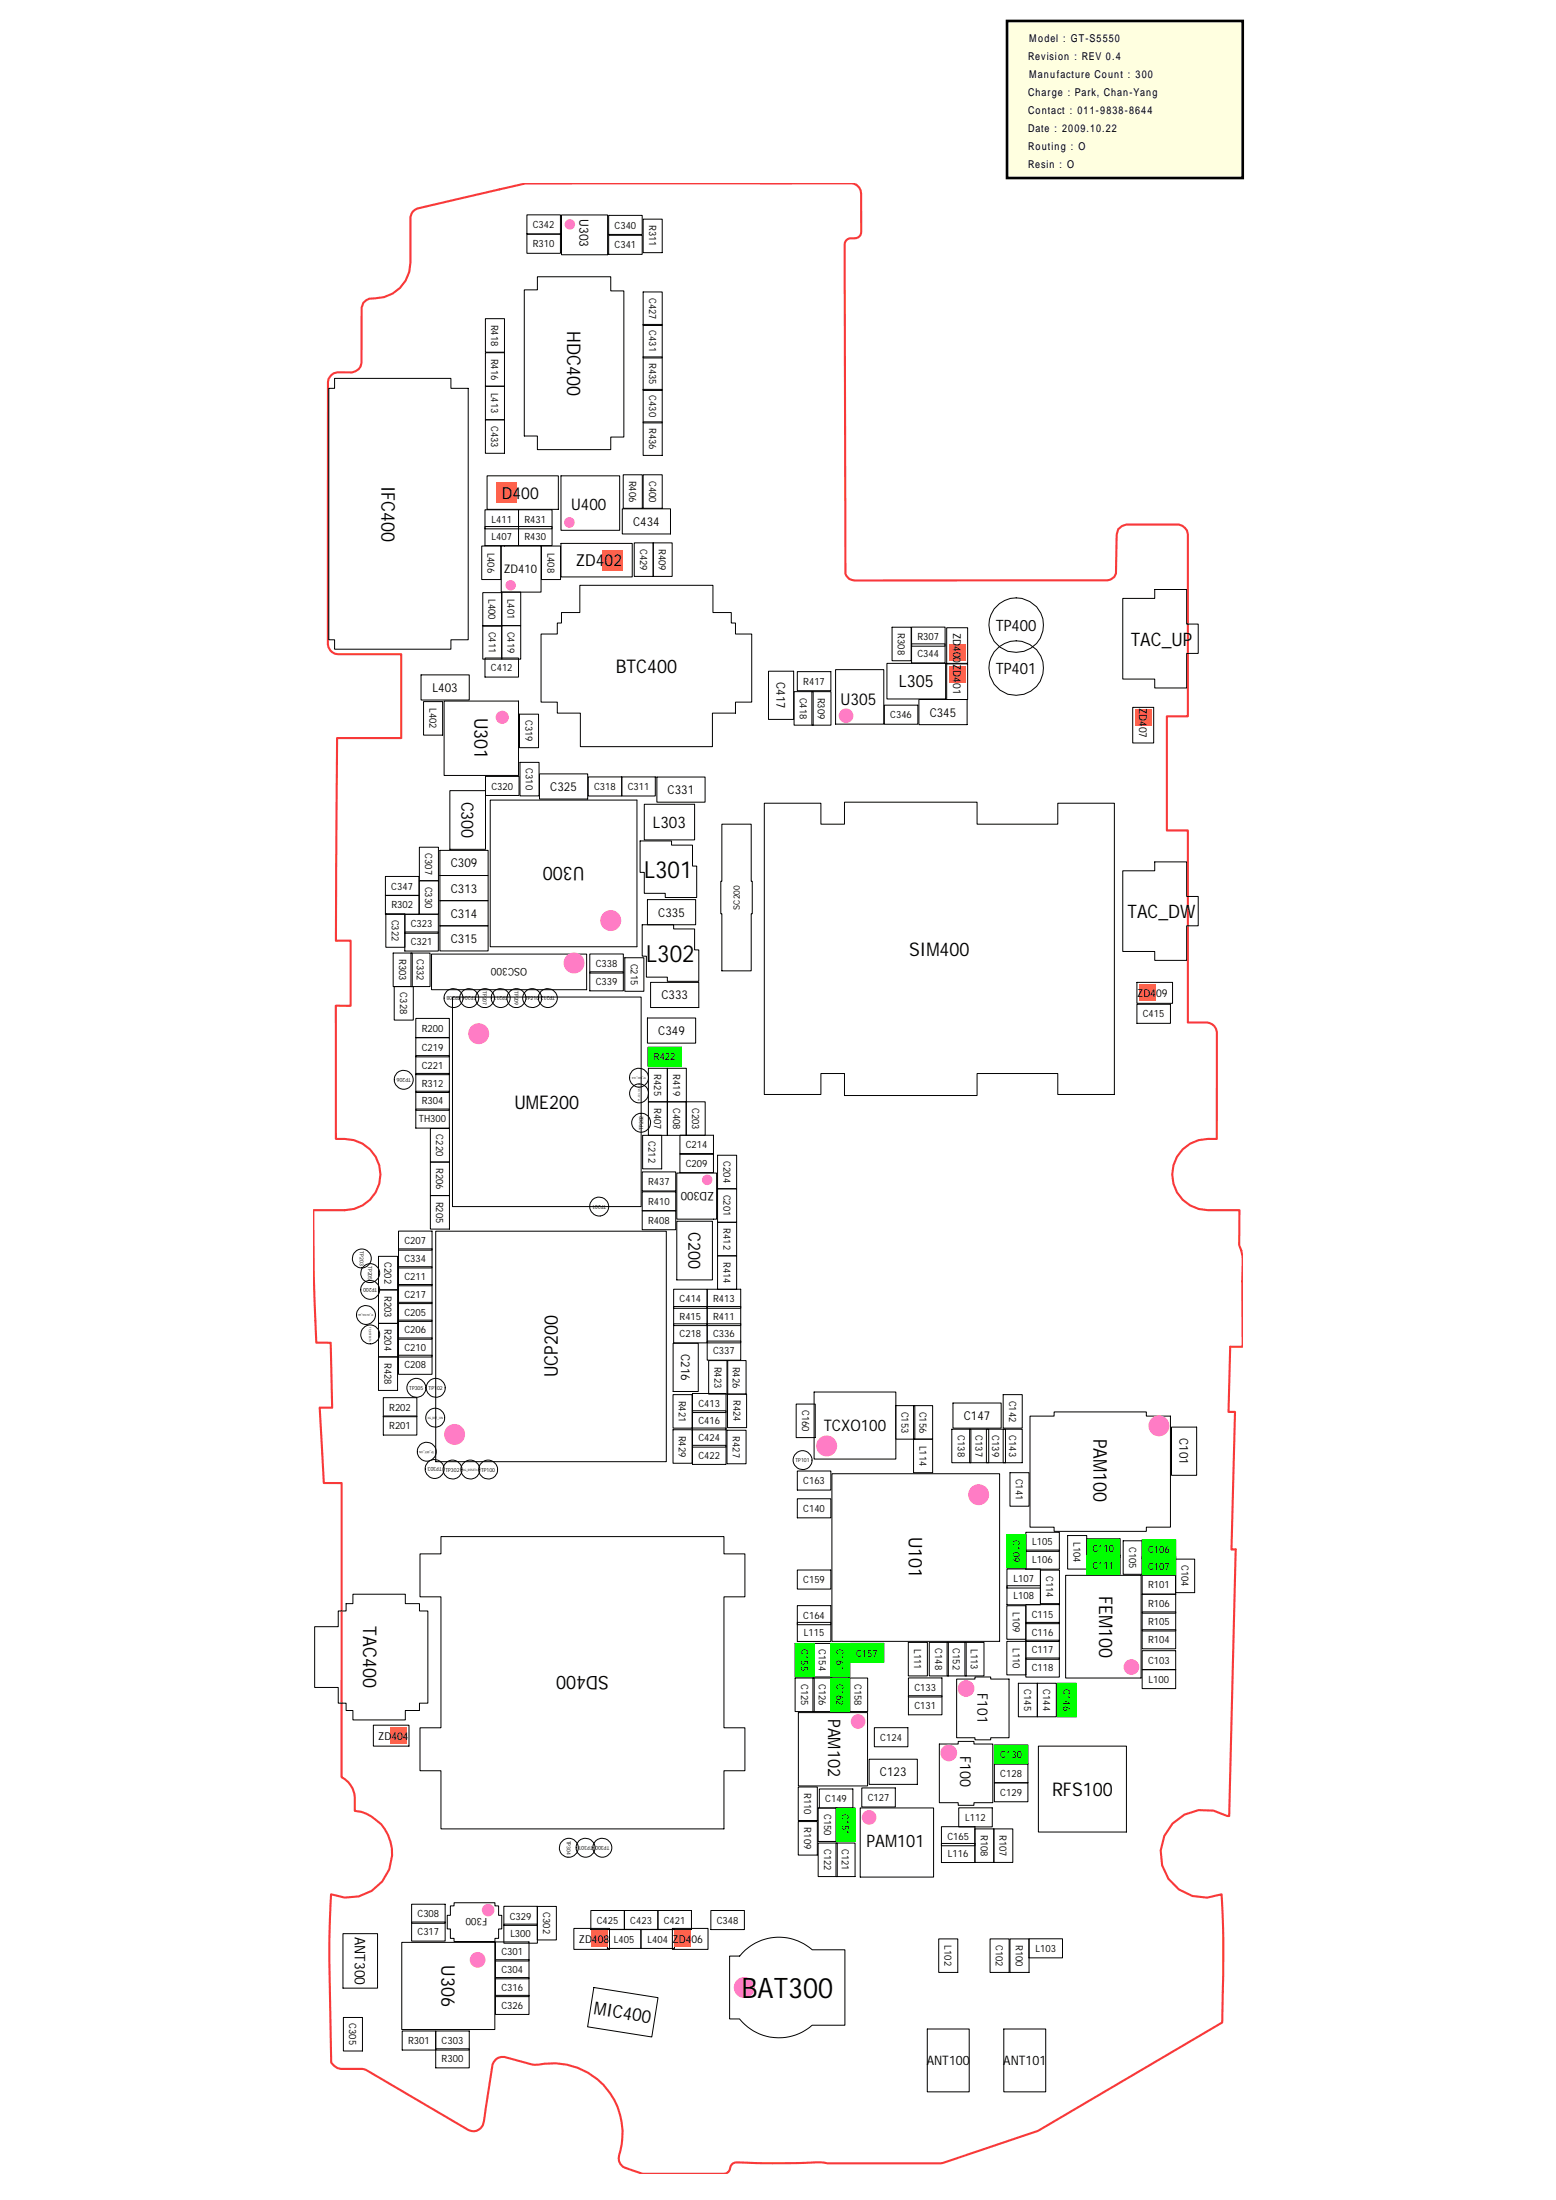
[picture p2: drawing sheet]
<svg xmlns="http://www.w3.org/2000/svg" width="297mm" height="420mm" viewBox="0 0 297 420" stroke-linecap="round" stroke-linejoin="round" font-family="sans-serif">
<path d="M78.8 40.4l.8-.6 20.7-4.8h62.1a1.92 1.92 0 0 1 2 2v7.3a1.2 1.2 0 0 1-1.2 1.2 1.45 1.45 0 0 0-2 1.2l.2 62.8 .3 .6a1.64 1.64 0 0 0 1.4 .8l48.3-.1a1.94 1.94 0 0 0 1.6-1.3l.2-7.5 .3-.9 .7-.6 .8-.3h10a2.14 2.14 0 0 1 1.8 1.8v34.8h-4v21.8h4v36.7h3.7a2.06 2.06 0 0 1 1.8 1.8v20.4a7.5 7.5 0 0 0-7.6 3.4 6.8 6.8 0 0 0 5.9 10.2h6v6.7l.4 1 .2 1.9v16.5h-2.4l-.3 12.5h1.3l-.7 26.2h.8l-1.2 50.9h-.4a8.4 8.4 0 0 0-12.7 6.6 8.4 8.4 0 0 0 11.6 8.4l.3 8.2-.2 16.3-35.1 20.7-18.6 6.2h-21.7l-2.2-.2a159.7 159.7 0 0 1-15.1 0 1.27 1.27 0 0 0-1.3 1.3 1.21 1.21 0 0 1-1.1 .9h-15.5l-3.3-1.2a2.14 2.14 0 0 1-1-3.1 13.3 13.3 0 0 0-15.6-16.6h-1.2l-5.3-1.5a2 2 0 0 0-2.3 1.5l-1.6 10.8a2.05 2.05 0 0 1-3 1.7l-19.5-11.5-.7-.2h-4.1l-.7-.1-1.2-1.1-.3-20.4 .3-11.7a8.4 8.4 0 0 0 11.2-4.8 8.4 8.4 0 0 0-5.4-11l-1.3-.2a6.4 6.4 0 0 0-1.2-5.4l-1.3-1v-56.2h-3.4l-.8-14.4h2.4l-.3-12.4h-2.7l-.5-12.7-.1-12.6h6a6.8 6.8 0 0 0 6.8-6.8 6.8 6.8 0 0 0-6.8-6.8h-1.7v-25.4h2.8v-12.4h-2.8l.3-38.7h12.2v-16.1h-12.1a2.03 2.03 0 0 1-1.9-1.8v-50.2a2.01 2.01 0 0 1 1.8-1.8h2.8a2.01 2.01 0 0 0 1.8-1.8v-10.5a2.13 2.13 0 0 1 2.5-1.8 6.8 6.8 0 0 0 6.9-6.8v-8.8z" fill="none" stroke="#f83939" stroke-width=".4"/>
<g fill="none" stroke="#000" stroke-width=".19">
<path d="M100.1 55.4h2.5v-2.5h14v2.7h2.5v27.9h-2.5v2.4h-14v-2.6h-2.5zM100.6 41h6.4v3.7h-6.4zM100.6 44.7h6.4v3.7h-6.4zM107.2 41.1h8.8v7.6h-8.8zM116.2 41.1h6.4v3.7h-6.4zM116.2 44.9h6.4v3.7h-6.4zM122.8 41.9h3.6v6.4h-3.6zM122.8 55.8h3.6v6.4h-3.6zM63.9 72.3h22.2v1.9h3.3v48h-3.3v1.8h-22.2v-1.8h-1.1v-48h1.1zM92.7 73.8h3.6v6.4h-3.6zM92.7 67.4h3.6v6.4h-3.6zM92.7 60.9h3.6v6.4h-3.6z"/>
<path d="M122.8 74.4h3.6v6.4h-3.6zM122.8 62h3.6v6.4h-3.6zM122.8 68.2h3.6v6.4h-3.6zM92.6 97.4h6.4v3.6h-6.4zM92.7 80.2h3.6v6.4h-3.6zM93 90.9h13.6v6.4h-13.6zM99 97.4h6.4v3.6h-6.4zM107.1 90.9h11.2v10.4h-11.2zM118.8 97.2h9.2v4.8h-9.2zM119 90.7h3.6v6.4h-3.6zM122.8 90.7h3.6v6.4h-3.6zM122.8 80.6h3.6v6.4h-3.6z"/>
<path d="M92 104.3h3.6v6.4h-3.6zM92.2 113.2h3.6v6.4h-3.6zM92.2 119.5h3.6v6.4h-3.6zM92.6 100.6h6.4v3.6h-6.4zM95.7 104.3h7.6v8.8h-7.6zM95.8 119.5h3.6v6.4h-3.6zM95.8 113.1h3.6v6.4h-3.6zM99 100.6h6.4v3.6h-6.4zM103.4 104.3h3.6v6.4h-3.6zM107.1 103.8h13.6v6.4h-13.6zM110.7 111.8h25.4v5.2h3.5v2h.8v2.1h3.1v13h-3.1v2.1h-4.4v6.4h-25.2v-6.4h-4.4v-2.1h-3.1v-13h3.1v-2.1h.8v-2h3.5zM121.1 103.7h3.6v6.4h-3.6z"/>
<path d="M124.7 103.7h3.6v6.4h-3.6zM170.3 119.8h3.6v6.4h-3.6zM174 119.8h6.4v3.6h-6.4zM180.7 119.9h4v6.8h-4zM214.3 114.3h6.1v-1.7h6.1v6.6h2.2v5.6h-2.2v6.6h-6.1v-1.7h-6.1zM80.4 128.9h9.2v4.8h-9.2zM80.9 134h3.6v6.4h-3.6zM84.8 133.9h14.2v14.2h-14.2zM92.6 125.7h6.4v3.6h-6.4zM99.2 136.4h3.6v6.4h-3.6zM146.7 128.2h4.8v9.2h-4.8zM151.6 132.1h3.6v6.4h-3.6z"/>
<path d="M152.2 128.3h6.4v3.6h-6.4zM155 132.1h3.6v6.4h-3.6zM159.5 127.9h9.2v10.4h-9.2zM168.8 134.7h6.4v3.6h-6.4zM169.3 126.7h11.2v6.8h-11.2zM174 123h6.4v3.6h-6.4zM175.4 133.6h9.2v4.8h-9.2zM180.7 126.8h4v6.8h-4zM216.2 135.1h4v6.8h-4zM85.9 151h6.8v11.2h-6.8zM92.7 148.3h6.4v3.6h-6.4zM93.6 152.8h28v28h-28z"/>
<path d="M99.3 145.6h3.6v6.4h-3.6zM103 147.8h9.2v4.8h-9.2zM112.3 148.4h6.4v3.6h-6.4zM118.7 148.4h6.4v3.6h-6.4zM123 153.6h9.6v6.8h-9.6zM125.4 148.4h9.2v4.8h-9.2zM137.8 157.4h5.6v10.9h.2v6.2h-.2v10.9h-5.6v-10.9h-.2v-6.2h.2zM145.9 153.4h10.8v4h4.5v-4.2h25.3v4.2h15.4v-4h10.8v55.6h-10.8v-4h-15.4v4.2h-25.3v-4.2h-4.5v4h-10.8zM73.6 167.4h6.4v3.6h-6.4zM73.6 171h6.4v3.6h-6.4zM73.7 174.5h3.6v6.4h-3.6zM77.3 178h6.4v3.6h-6.4z"/>
<path d="M77.3 174.6h6.4v3.6h-6.4zM80.1 161.8h3.6v6.4h-3.6zM80.1 168.2h3.6v6.4h-3.6zM84 162.4h9.2v4.8h-9.2zM84 167.2h9.2v4.8h-9.2zM84 172h9.2v4.8h-9.2zM84 176.8h9.2v4.8h-9.2zM122.2 160.6h6v.8h4v4h.8v6h-6v-.8h-4v-4h-.8zM122.6 176.6h6v.8h4v4h.8v6h-6v-.8h-4v-4h-.8zM123.6 171.8h9.2v4.8h-9.2zM214.3 166.3h6.1v-1.7h6.1v6.6h2.2v5.6h-2.2v6.6h-6.1v-1.7h-6.1zM75.1 182h3.6v6.4h-3.6z"/>
<path d="M75.3 188.4h3.6v6.4h-3.6zM78.5 182h3.6v6.4h-3.6zM79.4 198.2h6.4v3.6h-6.4zM79.4 194.5h6.4v3.6h-6.4zM82.4 182.2h29.6v6.8h-29.6zM86.4 190.4h36v40h-36zM112.6 182.2h6.4v3.6h-6.4zM112.6 185.6h6.4v3.6h-6.4zM119.3 182.9h3.6v6.4h-3.6zM123.6 194.4h9.2v4.8h-9.2zM124.2 187.6h9.2v4.8h-9.2zM217 191.8h6.4v3.6h-6.4z"/>
<path d="M217 187.6h6.8v4h-6.8zM79.4 211.8h6.4v3.6h-6.4zM79.4 201.6h6.4v3.6h-6.4zM79.4 205h6.4v3.6h-6.4zM79.4 208.4h6.4v3.6h-6.4zM82.2 215.5h3.6v6.4h-3.6zM122.7 216.8h3.6v6.4h-3.6zM123.7 200h6.4v3.6h-6.4zM123.8 210.4h3.6v6.4h-3.6zM123.8 204h3.6v6.4h-3.6zM127.4 210.4h3.6v6.4h-3.6zM127.4 204h3.6v6.4h-3.6z"/>
<path d="M129.8 216.8h6.4v3.6h-6.4zM131 210.4h3.6v6.4h-3.6zM72.3 239.9h3.6v6.4h-3.6zM76.1 235.1h6.4v3.7h-6.4zM76.1 238.5h6.4v3.7h-6.4zM82.2 228.3h3.6v6.4h-3.6zM82.2 221.9h3.6v6.4h-3.6zM83.2 235.1h44v44.1h-44zM122.6 231.2h6.4v3.7h-6.4zM122.6 227.6h6.4v3.7h-6.4zM122.6 223.8h6.4v3.7h-6.4zM129.2 233.2h6.8v11.2h-6.8z"/>
<path d="M129.2 224h7.6v8.8h-7.6zM129.8 220.3h6.4v3.7h-6.4zM137 227h3.6v6.4h-3.6zM137 220.6h3.6v6.4h-3.6zM137 239.8h3.6v6.4h-3.6zM137 233.4h3.6v6.4h-3.6zM72.3 259.1h3.6v6.4h-3.6zM72.3 252.7h3.6v6.4h-3.6zM72.3 246.3h3.6v6.4h-3.6zM76.1 248.7h6.4v3.7h-6.4zM76.1 252.1h6.4v3.7h-6.4zM76.1 258.8h6.4v3.7h-6.4z"/>
<path d="M76.1 241.9h6.4v3.7h-6.4zM76.1 255.5h6.4v3.7h-6.4zM76.1 245.3h6.4v3.7h-6.4zM128.5 256.5h4.8v9.2h-4.8zM128.6 246.2h6.4v3.7h-6.4zM128.6 249.5h6.4v3.7h-6.4zM128.6 252.8h6.4v3.7h-6.4zM135 249.5h6.4v3.7h-6.4zM135 246.2h6.4v3.7h-6.4zM135 252.8h6.4v3.7h-6.4zM135 256.1h6.4v3.7h-6.4zM135.3 259.8h3.6v6.4h-3.6z"/>
<path d="M138.8 259.8h3.6v6.4h-3.6zM73.2 270.4h6.4v3.7h-6.4zM73.2 266.9h6.4v3.7h-6.4zM128.5 266.3h3.6v6.5h-3.6zM128.5 273.1h3.6v6.4h-3.6zM132.2 266.1h6.4v3.7h-6.4zM132.2 269.4h6.4v3.7h-6.4zM132.2 276h6.4v3.7h-6.4zM132.2 272.7h6.4v3.7h-6.4zM138.8 273.2h3.6v6.4h-3.6zM138.9 266.2h3.6v6.5h-3.6zM152 268.1h3.6v6.5h-3.6z"/>
<path d="M155.4 265.8h15.6v12.9h-15.6zM171 268.4h3.6v6.5h-3.6zM174.4 274.9h3.6v6.4h-3.6zM174.4 268.4h3.6v6.5h-3.6zM181.7 273h3.6v6.4h-3.6zM181.9 267.9h9.2v4.9h-9.2zM185.1 273h3.6v6.4h-3.6zM188.3 273h3.6v6.4h-3.6zM191.5 273h3.6v6.4h-3.6zM191.5 266.3h3.6v6.5h-3.6zM196.6 270.5h4.6v-.8h17.6v.8h4.6v21.2h-4.6v.8h-17.6v-.8h-4.6zM223.6 272.6h4.8v9.2h-4.8z"/>
<path d="M80.2 296.8h4v-3.3h54v3.3h4v8.2h-4v25h4v8.2h-4v11.1h-54v-11.1h-4v-8.2h4v-25h-4zM152.2 286.2h6.4v3.7h-6.4zM152.2 280.9h6.4v3.7h-6.4zM152.2 299.8h6.4v3.7h-6.4zM158.8 281.5h32v32h-32zM192.2 293.1h3.6v6.4h-3.6zM192.2 299.6h6.4v3.7h-6.4zM192.8 281.3h3.6v6.4h-3.6zM195.8 292.6h6.4v3.7h-6.4zM195.8 296h6.4v3.7h-6.4zM198.6 299.9h3.6v6.4h-3.6zM203.8 293.3h3.7v6.4h-3.7z"/>
<path d="M207.4 297h6.4v3.7h-6.4zM207.4 293.8h6.4v3.7h-6.4zM214.4 294.3h3.7v6.4h-3.7zM218 294h6.4v3.7h-6.4zM218 297.2h6.4v3.7h-6.4zM224.4 297.8h3.7v6.4h-3.7zM60.1 310.7h4.5v-3h1.5v-1.4h1.3v-1.8h10v1.8h2.7v1.4h1.6v17.6h-1.6v1.4h-2.7v1.8h-10v-1.8h-1.3v-1.4h-1.5v-3h-4.5zM151.8 313.9h3.6v6.4h-3.6zM152.2 306.6h6.4v3.7h-6.4zM152.2 309.8h6.4v3.7h-6.4zM155.2 313.9h3.6v6.4h-3.6zM158.6 313.9h3.6v6.4h-3.6z"/>
<path d="M162.3 313.8h6.4v3.7h-6.4zM173.4 313.7h3.6v6.4h-3.6zM177.4 313.7h3.6v6.4h-3.6zM180.8 313.7h3.6v6.4h-3.6zM184.2 313.7h3.6v6.4h-3.6zM192.2 306.7h3.6v6.4h-3.6zM192.2 313.5h3.6v6.4h-3.6zM192.2 302.8h6.4v3.7h-6.4zM195.8 306.4h6.4v3.7h-6.4zM195.8 309.8h6.4v3.7h-6.4zM195.8 313.2h6.4v3.7h-6.4zM195.8 316.7h6.4v3.6h-6.4z"/>
<path d="M203.4 300.9h14.4v19.6h-14.4zM218 315.2h6.4v3.7h-6.4zM218 311.2h6.4v3.7h-6.4zM218 307.8h6.4v3.7h-6.4zM218 304.4h6.4v3.7h-6.4zM218 300.8h6.4v3.7h-6.4zM218 318.9h6.4v3.6h-6.4zM71.3 329.5h6.8v4h-6.8zM151.8 320.5h3.6v6.4h-3.6zM152.4 327.1h13.2v14h-13.2zM155.2 320.5h3.6v6.4h-3.6zM158.6 320.5h3.6v6.4h-3.6z"/>
<path d="M162 320.5h3.6v6.4h-3.6zM165.9 336h9.2v4.8h-9.2zM166.9 330h6.4v3.6h-6.4zM173.4 320.5h6.4v3.6h-6.4zM173.4 323.9h6.4v3.6h-6.4zM179.3 333.1h3.6v-.5h3v.5h3.6v11.2h-3.6v.5h-3v-.5h-3.6zM182.6 320.7h3.5v-.4h3v.4h3.5v11.2h-3.5v.4h-3v-.4h-3.5zM189.8 336.9h6.4v3.6h-6.4zM189.8 333.3h6.4v3.6h-6.4zM194.4 321.5h3.6v6.4h-3.6zM198 321.5h3.6v6.4h-3.6zM198.2 333.5h16.8v16.4h-16.8z"/>
<path d="M201.8 321.5h3.6v6.4h-3.6zM152.4 347.9h3.6v6.4h-3.6zM152.4 341.3h3.6v6.4h-3.6zM156.2 352h3.6v6.4h-3.6zM156.2 345.3h3.6v6.4h-3.6zM156.4 341.7h6.4v3.6h-6.4zM159.6 352h3.6v6.4h-3.6zM159.6 345.3h3.6v6.4h-3.6zM164.2 345.3h14v13.2h-14zM164.5 341.5h6.4v3.6h-6.4zM179.7 348.9h6.4v3.6h-6.4zM179.7 352.1h6.4v3.6h-6.4z"/>
<path d="M183 345.3h6.4v3.6h-6.4zM186.1 349.3h3.6v6.4h-3.6zM189.7 349.3h3.6v6.4h-3.6zM189.8 340.5h6.4v3.6h-6.4zM65.5 369.3h6.6v10.4h-6.6zM76.7 371h17.8v16.6h-17.8zM78.6 363.7h6.4v3.6h-6.4zM78.6 367.1h6.4v3.6h-6.4zM86 364h.7v-.6h7.8v.6h.7v1.8h.6v2.6h-.6v1.8h-.7v.6h-7.8v-.6h-.7v-1.8h-.6v-2.6h.6zM94.6 370.9h6.4v3.6h-6.4zM94.6 374.3h6.4v3.6h-6.4zM94.6 377.7h6.4v3.6h-6.4z"/>
<path d="M96.2 367.5h6.4v3.6h-6.4zM96.2 364.1h6.4v3.6h-6.4zM102.6 364.1h3.6v6.4h-3.6zM109.5 368.3h6.9v4h-6.9zM112.8 364.9h6.4v3.6h-6.4zM113.4 379.6l12.2 1.9-1.2 7.5-12.2-1.9zM116 368.5h6.4v3.6h-6.4zM119.2 364.9h6.4v3.6h-6.4zM122.4 368.5h6.4v3.6h-6.4zM125.6 364.9h6.4v3.6h-6.4zM128.4 368.3h6.8v4h-6.8zM135.7 364.9h6.4v3.6h-6.4z"/>
<path d="M139.3 373.6h1.9a9.6 9.6 0 0 1 13.8-1.2h6.3v14.4h-6.3a9.6 9.6 0 0 1-13.8-1.2h-1.9zM179.2 370.3h3.6v6.4h-3.6zM189 370.3h3.6v6.4h-3.6zM192.8 370.3h3.6v6.4h-3.6zM196.4 370.3h6.4v3.6h-6.4zM65.6 385.3h3.6v6.4h-3.6zM76.8 387.9h6.4v3.6h-6.4zM83.2 387.9h6.4v3.6h-6.4zM83.2 391.3h6.4v3.6h-6.4zM94.6 381.1h6.4v3.6h-6.4zM177 387.5h8v12h-8zM191.6 387.5h8v12h-8z"/>
<circle cx="194" cy="119.4" r="5.2"/>
<circle cx="194" cy="127.6" r="5.2"/>
<circle cx="86.6" cy="190.6" r="1.8"/>
<circle cx="89.6" cy="190.6" r="1.8"/>
<circle cx="92.6" cy="190.6" r="1.8"/>
<circle cx="95.6" cy="190.6" r="1.8"/>
<circle cx="98.6" cy="190.6" r="1.8"/>
<circle cx="101.6" cy="190.6" r="1.8"/>
<circle cx="104.6" cy="190.6" r="1.8"/>
<circle cx="77.1" cy="206.2" r="1.8"/>
<circle cx="122" cy="208.8" r="1.8"/>
<circle cx="122" cy="205.8" r="1.8"/>
<circle cx="122.4" cy="214.4" r="1.8"/>
<circle cx="114.4" cy="230.4" r="1.8"/>
<circle cx="69.1" cy="240.3" r="1.8"/>
<circle cx="69.9" cy="251.1" r="1.8"/>
<circle cx="70.7" cy="254.8" r="1.8"/>
<circle cx="70.7" cy="243.1" r="1.8"/>
<circle cx="70.7" cy="246.3" r="1.8"/>
<circle cx="79.5" cy="265" r="1.8"/>
<circle cx="81.5" cy="277.3" r="1.8"/>
<circle cx="83.1" cy="270.8" r="1.8"/>
<circle cx="83.2" cy="265" r="1.8"/>
<circle cx="153.2" cy="278.9" r="1.8"/>
<circle cx="83" cy="280.6" r="1.8"/>
<circle cx="86.4" cy="280.7" r="1.8"/>
<circle cx="89.8" cy="280.7" r="1.8"/>
<circle cx="93.2" cy="280.7" r="1.8"/>
<circle cx="108.6" cy="352.9" r="1.8"/>
<circle cx="111.8" cy="352.9" r="1.8"/>
<circle cx="115" cy="352.9" r="1.8"/>
</g>
<circle cx="142.1" cy="379.6" r="2" fill="#ff7cc5"/>
<g fill="#0f0">
<path d="M218 294h6.4v3.7h-6.4z"/>
<path d="M218 297.2h6.4v3.7h-6.4z"/>
<path d="M192.2 293.1h3.6v6.4h-3.6z"/>
<path d="M207.4 293.8h6.4v3.7h-6.4z"/>
<path d="M207.4 297h6.4v3.7h-6.4z"/>
<path d="M189.8 333.3h6.4v3.6h-6.4z"/>
<path d="M201.8 321.5h3.7v6.4h-3.7z"/>
<path d="M159.6 345.3h3.6v6.4h-3.6z"/>
<path d="M151.8 313.9h3.6v6.4h-3.6z"/>
<path d="M162.3 313.8h6.4v3.7h-6.4z"/>
<path d="M158.6 313.9h3.6v6.4h-3.6z"/>
<path d="M158.6 320.5h3.6v6.4h-3.6z"/>
</g>
<path d="M94.8 92.1h4v4h-4z" fill="#ff6347"/>
<g fill="#ff7cc5">
<circle cx="181.1" cy="334.8" r="1.6"/>
<circle cx="184.4" cy="322.5" r="1.6"/>
<circle cx="93.2" cy="364.8" r="1.2"/>
<circle cx="216" cy="318.4" r="1.5"/>
<circle cx="109.6" cy="183.9" r="2"/>
<circle cx="221.2" cy="272.3" r="2"/>
<circle cx="165.9" cy="347.1" r="1.4"/>
<circle cx="163.8" cy="328.8" r="1.4"/>
</g>
<path d="M123.7 200h6.4v3.6h-6.4z" fill="#0f0"/>
<g fill="#ff7cc5">
<circle cx="157.8" cy="276.2" r="2"/>
<circle cx="186.8" cy="285.5" r="2"/>
<circle cx="116.6" cy="175.8" r="2"/>
<circle cx="95.9" cy="137" r="1.26"/>
<circle cx="108.8" cy="42.9" r="1"/>
<circle cx="161.5" cy="136.7" r="1.4"/>
<circle cx="91.2" cy="374.3" r="1.5"/>
<circle cx="108.7" cy="99.8" r="1.02"/>
<circle cx="86.8" cy="274" r="2"/>
<circle cx="91.4" cy="197.4" r="2"/>
<circle cx="135" cy="225.3" r="1"/>
</g>
<g fill="#ff6347">
<path d="M181.1 123.1h3.2v3.2h-3.2z"/>
<path d="M181.1 127.2h3.2v3.2h-3.2z"/>
<path d="M114.9 105h4v4h-4z"/>
<path d="M74.5 329.9h3.2v3.2h-3.2z"/>
<path d="M128.8 368.7h3.2v3.2h-3.2z"/>
<path d="M216.6 135.5h3.2v3.2h-3.2z"/>
<path d="M112.8 368.7h3.2v3.2h-3.2z"/>
<path d="M217.4 188h3.2v3.2h-3.2z"/>
</g>
<circle cx="97.5" cy="111.8" r="1" fill="#ff7cc5"/>
<path d="M192.2 4h45v30h-45z" fill="#ffffe0" stroke="#000" stroke-width=".5"/>
<text font-size="5.4" x="141.5" y="381.6">BAT300</text>
<g font-size="4.5">
<text x="123" y="167.6">L301</text>
<text x="123.4" y="183.7">L302</text>
</g>
<g font-size="3.6">
<text x="108.3" y="63.2" transform="rotate(90 108.3 63.2)">HDC400</text>
<text x="72.8" y="92.8" transform="rotate(90 72.8 92.8)">IFC400</text>
<text x="215.9" y="123.3">TAC_UP</text>
<text x="117.5" y="128.6">BTC400</text>
<text x="90.6" y="137" transform="rotate(90 90.6 137)">U301</text>
<text x="111.5" y="165.5" transform="rotate(-180 111.5 165.5)">U300</text>
<text x="215.2" y="175.3">TAC_DW</text>
<text x="173.5" y="182.5">SIM400</text>
<text x="98.2" y="211.7">UME200</text>
<text x="106.5" y="263.1" transform="rotate(-90 106.5 263.1)">UCP200</text>
<text x="208.7" y="274.8" transform="rotate(90 208.7 274.8)">PAM100</text>
<text x="173.5" y="293.5" transform="rotate(90 173.5 293.5)">U101</text>
<text x="209.8" y="304.8" transform="rotate(90 209.8 304.8)">FEM100</text>
<text x="69.4" y="310.6" transform="rotate(90 69.4 310.6)">TAC400</text>
<text x="116.2" y="320.1" transform="rotate(-180 116.2 320.1)">SD400</text>
<text x="200.8" y="343">RFS100</text>
<text x="84.3" y="375.3" transform="rotate(90 84.3 375.3)">U306</text>
</g>
<text font-size="3.4" x="113.2" y="384.7" transform="rotate(9 113.2 384.7)">MIC400</text>
<g font-size="3.3">
<text x="158.1" y="328.3" transform="rotate(90 158.1 328.3)">PAM102</text>
<text x="165.4" y="352.8">PAM101</text>
</g>
<g font-size="3.2">
<text x="95.8" y="95.2">D400</text>
<text x="109.9" y="108.1">ZD402</text>
<text x="171.6" y="131.3">L305</text>
<text x="88.1" y="153.1" transform="rotate(90 88.1 153.1)">C300</text>
<text x="131.4" y="235.3" transform="rotate(90 131.4 235.3)">C200</text>
</g>
<g font-size="3.1">
<text x="109" y="97.5">U400</text>
<text x="160.5" y="134.6">U305</text>
<text x="124.7" y="158.1">L303</text>
</g>
<g font-size="3">
<text x="190.1" y="120.5">TP400</text>
<text x="190.1" y="128.7">TP401</text>
<text x="157.3" y="273.4">TCXO100</text>
</g>
<text font-size="2.9" x="183.3" y="335.3" transform="rotate(90 183.3 335.3)">F100</text>
<g font-size="2.8">
<text x="186.6" y="323.4" transform="rotate(90 186.6 323.4)">F101</text>
<text x="67.8" y="369.9" transform="rotate(90 67.8 369.9)">ANT300</text>
</g>
<g font-size="2.5">
<text x="176.9" y="394.4">ANT100</text>
<text x="191.5" y="394.4">ANT101</text>
</g>
<text font-size="2.4" x="110.7" y="41.8" transform="rotate(90 110.7 41.8)">U303</text>
<g font-size="2.3">
<text x="120.9" y="100.4">C434</text>
<text x="96.2" y="109.5">ZD410</text>
<text x="148.3" y="130.3" transform="rotate(90 148.3 130.3)">C417</text>
<text x="82.6" y="132.1">L403</text>
<text x="177.5" y="136.8">C345</text>
<text x="105" y="151.1">C325</text>
<text x="127.5" y="151.7">C331</text>
<text x="86" y="165.7">C309</text>
<text x="86" y="170.5">C313</text>
<text x="86" y="175.3">C314</text>
<text x="125.7" y="175.1">C335</text>
<text x="86" y="180.1">C315</text>
<text x="126.3" y="190.9">C333</text>
<text x="125.7" y="197.7">C349</text>
<text x="136.3" y="227.6" transform="rotate(-180 136.3 227.6)">ZD300</text>
<text x="130" y="258.6" transform="rotate(90 130 258.6)">C216</text>
<text x="184" y="271.2">C147</text>
<text x="225.2" y="274.6" transform="rotate(90 225.2 274.6)">C101</text>
<text x="168" y="339.2">C123</text>
</g>
<g font-size="2.1">
<text x="196.2" y="8.1">Model : GT-S5550</text>
<text x="196.2" y="11.5">Revision : REV 0.4</text>
<text x="196.2" y="14.9">Manufacture Count : 300</text>
<text x="196.2" y="18.3">Charge : Park, Chan-Yang</text>
<text x="196.2" y="21.7">Contact : 011-9838-8644</text>
<text x="196.2" y="25.2">Date : 2009.10.22</text>
<text x="196.2" y="28.6">Routing : O</text>
<text x="196.2" y="32">Resin : O</text>
<text x="182" y="120.8" transform="rotate(90 182 120.8)">ZD400</text>
<text x="182" y="126.8" transform="rotate(90 182 126.8)">ZD401</text>
<text x="217.5" y="135.1" transform="rotate(90 217.5 135.1)">ZD407</text>
<text x="217.1" y="190.4">ZD409</text>
<text x="72.2" y="332.2">ZD404</text>
<text x="110.5" y="371">ZD408</text>
<text x="128.4" y="371">ZD406</text>
</g>
<g font-size="2">
<text x="100.7" y="184.9" transform="rotate(-180 100.7 184.9)">OSC300</text>
<text x="93" y="366.4" transform="rotate(-180 93 366.4)">F300</text>
</g>
<g font-size="1.9">
<text x="101.7" y="43.6">C342</text>
<text x="101.7" y="47.3">R310</text>
<text x="117.3" y="43.7">C340</text>
<text x="117.3" y="47.5">C341</text>
<text x="123.9" y="43" transform="rotate(90 123.9 43)">R311</text>
<text x="123.9" y="56.9" transform="rotate(90 123.9 56.9)">C427</text>
<text x="93.8" y="62" transform="rotate(90 93.8 62)">R418</text>
<text x="123.9" y="63.1" transform="rotate(90 123.9 63.1)">C431</text>
<text x="93.8" y="68.5" transform="rotate(90 93.8 68.5)">R416</text>
<text x="123.9" y="69.3" transform="rotate(90 123.9 69.3)">R435</text>
<text x="93.8" y="75" transform="rotate(90 93.8 75)">L413</text>
<text x="123.9" y="75.5" transform="rotate(90 123.9 75.5)">C430</text>
<text x="93.8" y="81.3" transform="rotate(90 93.8 81.3)">C433</text>
<text x="123.9" y="81.7" transform="rotate(90 123.9 81.7)">R436</text>
<text x="120.1" y="91.8" transform="rotate(90 120.1 91.8)">R406</text>
<text x="123.9" y="91.8" transform="rotate(90 123.9 91.8)">C400</text>
<text x="93.8" y="99.9">L411</text>
<text x="100.1" y="99.9">R431</text>
<text x="93.1" y="105.5" transform="rotate(90 93.1 105.5)">L406</text>
<text x="93.8" y="103.1">L407</text>
<text x="100.1" y="103.1">R430</text>
<text x="104.5" y="105.5" transform="rotate(90 104.5 105.5)">L408</text>
<text x="122.2" y="104.8" transform="rotate(90 122.2 104.8)">C429</text>
<text x="125.8" y="104.8" transform="rotate(90 125.8 104.8)">R409</text>
<text x="93.3" y="114.4" transform="rotate(90 93.3 114.4)">L400</text>
<text x="96.9" y="114.3" transform="rotate(90 96.9 114.3)">L401</text>
<text x="93.3" y="120.6" transform="rotate(90 93.3 120.6)">C411</text>
<text x="96.9" y="120.6" transform="rotate(90 96.9 120.6)">C419</text>
<text x="171.4" y="120.9" transform="rotate(90 171.4 120.9)">R308</text>
<text x="175.1" y="125.5">C344</text>
<text x="175.1" y="122.3">R307</text>
<text x="93.7" y="128.2">C412</text>
<text x="153.3" y="130.8">R417</text>
<text x="82" y="135.2" transform="rotate(90 82 135.2)">L402</text>
<text x="100.3" y="137.5" transform="rotate(90 100.3 137.5)">C319</text>
<text x="152.7" y="133.2" transform="rotate(90 152.7 133.2)">C418</text>
<text x="156.1" y="133.2" transform="rotate(90 156.1 133.2)">R309</text>
<text x="169.9" y="137.2">C346</text>
<text x="100.4" y="146.7" transform="rotate(90 100.4 146.7)">C310</text>
<text x="93.8" y="150.8">C320</text>
<text x="113.4" y="150.9">C318</text>
<text x="119.8" y="150.9">C311</text>
<text x="81.2" y="162.9" transform="rotate(90 81.2 162.9)">C307</text>
<text x="74.7" y="169.9">C347</text>
<text x="74.7" y="173.5">R302</text>
<text x="81.2" y="169.3" transform="rotate(90 81.2 169.3)">C330</text>
<text x="74.8" y="175.6" transform="rotate(90 74.8 175.6)">C322</text>
<text x="78.4" y="177.1">C323</text>
<text x="76.2" y="183.1" transform="rotate(90 76.2 183.1)">R303</text>
<text x="78.4" y="180.5">C321</text>
<text x="79.6" y="183.1" transform="rotate(90 79.6 183.1)">C332</text>
<text x="113.7" y="184.7">C338</text>
<text x="120.4" y="184" transform="rotate(90 120.4 184)">C215</text>
<text x="76.4" y="189.5" transform="rotate(90 76.4 189.5)">C328</text>
<text x="113.7" y="188.1">C339</text>
<text x="80.5" y="197">R200</text>
<text x="218.2" y="194.3">C415</text>
<text x="80.5" y="200.7">C219</text>
<text x="124.8" y="202.5">R422</text>
<text x="80.5" y="204.1">C221</text>
<text x="80.5" y="207.5">R312</text>
<text x="124.9" y="205.2" transform="rotate(90 124.9 205.2)">R425</text>
<text x="128.5" y="205.2" transform="rotate(90 128.5 205.2)">R419</text>
<text x="80" y="214.3">TH300</text>
<text x="80.5" y="210.9">R304</text>
<text x="124.9" y="211.6" transform="rotate(90 124.9 211.6)">R407</text>
<text x="128.5" y="211.6" transform="rotate(90 128.5 211.6)">C408</text>
<text x="132.1" y="211.6" transform="rotate(90 132.1 211.6)">C203</text>
<text x="83.3" y="216.7" transform="rotate(90 83.3 216.7)">C220</text>
<text x="123.8" y="218" transform="rotate(90 123.8 218)">C212</text>
<text x="130.9" y="219.3">C214</text>
<text x="138.1" y="221.8" transform="rotate(90 138.1 221.8)">C204</text>
<text x="83.3" y="223.1" transform="rotate(90 83.3 223.1)">R206</text>
<text x="123.7" y="226.3">R437</text>
<text x="130.9" y="222.8">C209</text>
<text x="83.3" y="229.5" transform="rotate(90 83.3 229.5)">R205</text>
<text x="123.7" y="233.7">R408</text>
<text x="123.7" y="230.1">R410</text>
<text x="138.1" y="228.2" transform="rotate(90 138.1 228.2)">C201</text>
<text x="77.2" y="237.6">C207</text>
<text x="138.1" y="234.6" transform="rotate(90 138.1 234.6)">R412</text>
<text x="73.4" y="241.1" transform="rotate(90 73.4 241.1)">C202</text>
<text x="77.2" y="244.4">C211</text>
<text x="77.2" y="241">C334</text>
<text x="138.1" y="241" transform="rotate(90 138.1 241)">R414</text>
<text x="73.4" y="247.5" transform="rotate(90 73.4 247.5)">R203</text>
<text x="77.2" y="251.2">C205</text>
<text x="77.2" y="247.8">C217</text>
<text x="129.7" y="248.7">C414</text>
<text x="136.1" y="248.7">R413</text>
<text x="73.4" y="253.9" transform="rotate(90 73.4 253.9)">R204</text>
<text x="77.2" y="254.6">C206</text>
<text x="129.7" y="255.3">C218</text>
<text x="129.7" y="252">R415</text>
<text x="136.1" y="255.3">C336</text>
<text x="136.1" y="252">R411</text>
<text x="73.4" y="260.3" transform="rotate(90 73.4 260.3)">R428</text>
<text x="77.2" y="261.3">C208</text>
<text x="77.2" y="258">C210</text>
<text x="136.1" y="258.6">C337</text>
<text x="136.4" y="261" transform="rotate(90 136.4 261)">R423</text>
<text x="139.9" y="261" transform="rotate(90 139.9 261)">R426</text>
<text x="74.3" y="269.4">R202</text>
<text x="129.6" y="267.5" transform="rotate(90 129.6 267.5)">R421</text>
<text x="133.3" y="268.6">C413</text>
<text x="140" y="267.4" transform="rotate(90 140 267.4)">R424</text>
<text x="153.1" y="269.3" transform="rotate(90 153.1 269.3)">C160</text>
<text x="172.1" y="269.6" transform="rotate(90 172.1 269.6)">C153</text>
<text x="175.5" y="269.6" transform="rotate(90 175.5 269.6)">C156</text>
<text x="192.6" y="267.5" transform="rotate(90 192.6 267.5)">C142</text>
<text x="74.3" y="272.9">R201</text>
<text x="129.6" y="274.2" transform="rotate(90 129.6 274.2)">R429</text>
<text x="133.3" y="275.2">C424</text>
<text x="133.3" y="271.9">C416</text>
<text x="139.9" y="274.3" transform="rotate(90 139.9 274.3)">R427</text>
<text x="182.8" y="274.1" transform="rotate(90 182.8 274.1)">C138</text>
<text x="186.2" y="274.1" transform="rotate(90 186.2 274.1)">C137</text>
<text x="189.4" y="274.1" transform="rotate(90 189.4 274.1)">C139</text>
<text x="192.6" y="274.1" transform="rotate(90 192.6 274.1)">C143</text>
<text x="133.3" y="278.6">C422</text>
<text x="175.5" y="276.1" transform="rotate(90 175.5 276.1)">L114</text>
<text x="153.3" y="283.5">C163</text>
<text x="193.9" y="282.4" transform="rotate(90 193.9 282.4)">C141</text>
<text x="153.3" y="288.8">C140</text>
<text x="193.3" y="294.2" transform="rotate(90 193.3 294.2)">C109</text>
<text x="197.1" y="295.2">L105</text>
<text x="197.1" y="298.6">L106</text>
<text x="204.9" y="294.5" transform="rotate(90 204.9 294.5)">L104</text>
<text x="208.6" y="296.4">C110</text>
<text x="208.6" y="299.6">C111</text>
<text x="215.5" y="295.4" transform="rotate(90 215.5 295.4)">C105</text>
<text x="219.2" y="296.6">C106</text>
<text x="219.2" y="299.8">C107</text>
<text x="225.5" y="298.9" transform="rotate(90 225.5 298.9)">C104</text>
<text x="153.3" y="302.4">C159</text>
<text x="193.5" y="302.2">L107</text>
<text x="193.5" y="305.4">L108</text>
<text x="199.7" y="301" transform="rotate(90 199.7 301)">C114</text>
<text x="219.2" y="303.4">R101</text>
<text x="153.3" y="309.2">C164</text>
<text x="193.3" y="307.9" transform="rotate(90 193.3 307.9)">L109</text>
<text x="197" y="309">C115</text>
<text x="219.2" y="310.4">R105</text>
<text x="219.2" y="307">R106</text>
<text x="152.9" y="315" transform="rotate(90 152.9 315)">C155</text>
<text x="153.4" y="312.4">L115</text>
<text x="156.3" y="315" transform="rotate(90 156.3 315)">C154</text>
<text x="159.7" y="315" transform="rotate(90 159.7 315)">C161</text>
<text x="163.4" y="316.4">C157</text>
<text x="174.5" y="314.9" transform="rotate(90 174.5 314.9)">L111</text>
<text x="178.5" y="314.8" transform="rotate(90 178.5 314.8)">C148</text>
<text x="181.9" y="314.8" transform="rotate(90 181.9 314.8)">C152</text>
<text x="185.3" y="314.9" transform="rotate(90 185.3 314.9)">L113</text>
<text x="193.3" y="314.7" transform="rotate(90 193.3 314.7)">L110</text>
<text x="197" y="312.4">C116</text>
<text x="197" y="315.8">C117</text>
<text x="219.2" y="317.8">C103</text>
<text x="219.2" y="313.8">R104</text>
<text x="152.9" y="321.6" transform="rotate(90 152.9 321.6)">C125</text>
<text x="156.3" y="321.6" transform="rotate(90 156.3 321.6)">C126</text>
<text x="159.7" y="321.6" transform="rotate(90 159.7 321.6)">C162</text>
<text x="163.1" y="321.6" transform="rotate(90 163.1 321.6)">C158</text>
<text x="174.5" y="323">C133</text>
<text x="195.5" y="322.6" transform="rotate(90 195.5 322.6)">C145</text>
<text x="197" y="319.2">C118</text>
<text x="199.1" y="322.6" transform="rotate(90 199.1 322.6)">C144</text>
<text x="202.9" y="322.6" transform="rotate(90 202.9 322.6)">C146</text>
<text x="219.3" y="321.4">L100</text>
<text x="174.5" y="326.4">C131</text>
<text x="168" y="332.5">C124</text>
<text x="191" y="335.8">C130</text>
<text x="191" y="339.4">C128</text>
<text x="153.5" y="342.4" transform="rotate(90 153.5 342.4)">R110</text>
<text x="157.3" y="346.4" transform="rotate(90 157.3 346.4)">C150</text>
<text x="157.5" y="344.2">C149</text>
<text x="160.7" y="346.4" transform="rotate(90 160.7 346.4)">C151</text>
<text x="165.6" y="344">C127</text>
<text x="184.3" y="347.8">L112</text>
<text x="191" y="343">C129</text>
<text x="153.5" y="349" transform="rotate(90 153.5 349)">R109</text>
<text x="157.3" y="353.1" transform="rotate(90 157.3 353.1)">C122</text>
<text x="160.7" y="353.1" transform="rotate(90 160.7 353.1)">C121</text>
<text x="180.8" y="351.4">C165</text>
<text x="187.2" y="350.4" transform="rotate(90 187.2 350.4)">R108</text>
<text x="190.8" y="350.4" transform="rotate(90 190.8 350.4)">R107</text>
<text x="181" y="354.6">L116</text>
<text x="103.7" y="365.2" transform="rotate(90 103.7 365.2)">C302</text>
<text x="79.7" y="366.2">C308</text>
<text x="79.7" y="369.6">C317</text>
<text x="97.3" y="366.6">C329</text>
<text x="97.4" y="370">L300</text>
<text x="113.9" y="367.4">C425</text>
<text x="117.2" y="371">L405</text>
<text x="120.3" y="367.4">C423</text>
<text x="123.6" y="371">L404</text>
<text x="126.7" y="367.4">C421</text>
<text x="136.8" y="367.4">C348</text>
<text x="180.3" y="371.5" transform="rotate(90 180.3 371.5)">L102</text>
<text x="190.1" y="371.4" transform="rotate(90 190.1 371.4)">C102</text>
<text x="193.9" y="371.4" transform="rotate(90 193.9 371.4)">R100</text>
<text x="95.7" y="376.8">C304</text>
<text x="95.7" y="373.4">C301</text>
<text x="197.7" y="372.8">L103</text>
<text x="95.7" y="380.2">C316</text>
<text x="95.7" y="383.6">C326</text>
<text x="66.7" y="386.4" transform="rotate(90 66.7 386.4)">C305</text>
<text x="77.9" y="390.4">R301</text>
<text x="84.3" y="390.4">C303</text>
<text x="84.3" y="393.8">R300</text>
</g>
<text font-size="1.7" x="141.2" y="173.7" transform="rotate(-90 141.2 173.7)">SC200</text>
<g font-size="1">
<text x="90.9" y="190.2" transform="rotate(-180 90.9 190.2)">TP204 TP208</text>
<text x="92.2" y="189.3" transform="rotate(90 92.2 189.3)">TP207</text>
<text x="96.9" y="190.2" transform="rotate(-180 96.9 190.2)">TP211</text>
<text x="98.2" y="189.3" transform="rotate(90 98.2 189.3)">TP209</text>
<text x="100.2" y="191">TP210</text>
<text x="105.9" y="190.2" transform="rotate(-180 105.9 190.2)">TP212</text>
<text x="78.4" y="205.8" transform="rotate(-180 78.4 205.8)">TP206</text>
<text x="122.8" y="215.8" transform="rotate(-90 122.8 215.8)">TP202</text>
<text x="115.7" y="230.1" transform="rotate(-180 115.7 230.1)">TP201</text>
<text x="68.7" y="239" transform="rotate(90 68.7 239)">TP203</text>
<text x="70.3" y="241.8" transform="rotate(90 70.3 241.8)">TP205</text>
<text x="72" y="246" transform="rotate(-180 72 246)">TP200</text>
<text x="78.1" y="265.4">TP305</text>
<text x="81.8" y="265.4">TP102</text>
<text x="84.3" y="280.2" transform="rotate(-180 84.3 280.2)">TP303</text>
<text x="85" y="281">TP302</text>
<text x="91.8" y="281">TP100</text>
<text x="151.9" y="279.2">TP101</text>
<text x="108.2" y="351.5" transform="rotate(90 108.2 351.5)">TP304</text>
<text x="116.3" y="352.5" transform="rotate(-180 116.3 352.5)">TP300 TP301</text>
</g>
<g font-size=".6">
<text x="81.6" y="271">3G_REF_ON</text>
<text x="82.9" y="277" transform="rotate(-180 82.9 277)">TP_REF_ON</text>
<text x="88.4" y="280.9">3G_RESETn</text>
</g>
<g font-size=".5">
<text x="123.4" y="205.6" transform="rotate(-180 123.4 205.6)">TP_SDI_CLK</text>
<text x="71.3" y="251" transform="rotate(-180 71.3 251)">TP_RSTON_BB</text>
<text x="70.5" y="253.5" transform="rotate(90 70.5 253.5)">TP_RSTEXTn</text>
</g>
<text font-size=".4" x="122.2" y="210.2" transform="rotate(-90 122.2 210.2)">TP_SDI_CLK_N</text>
</svg>
